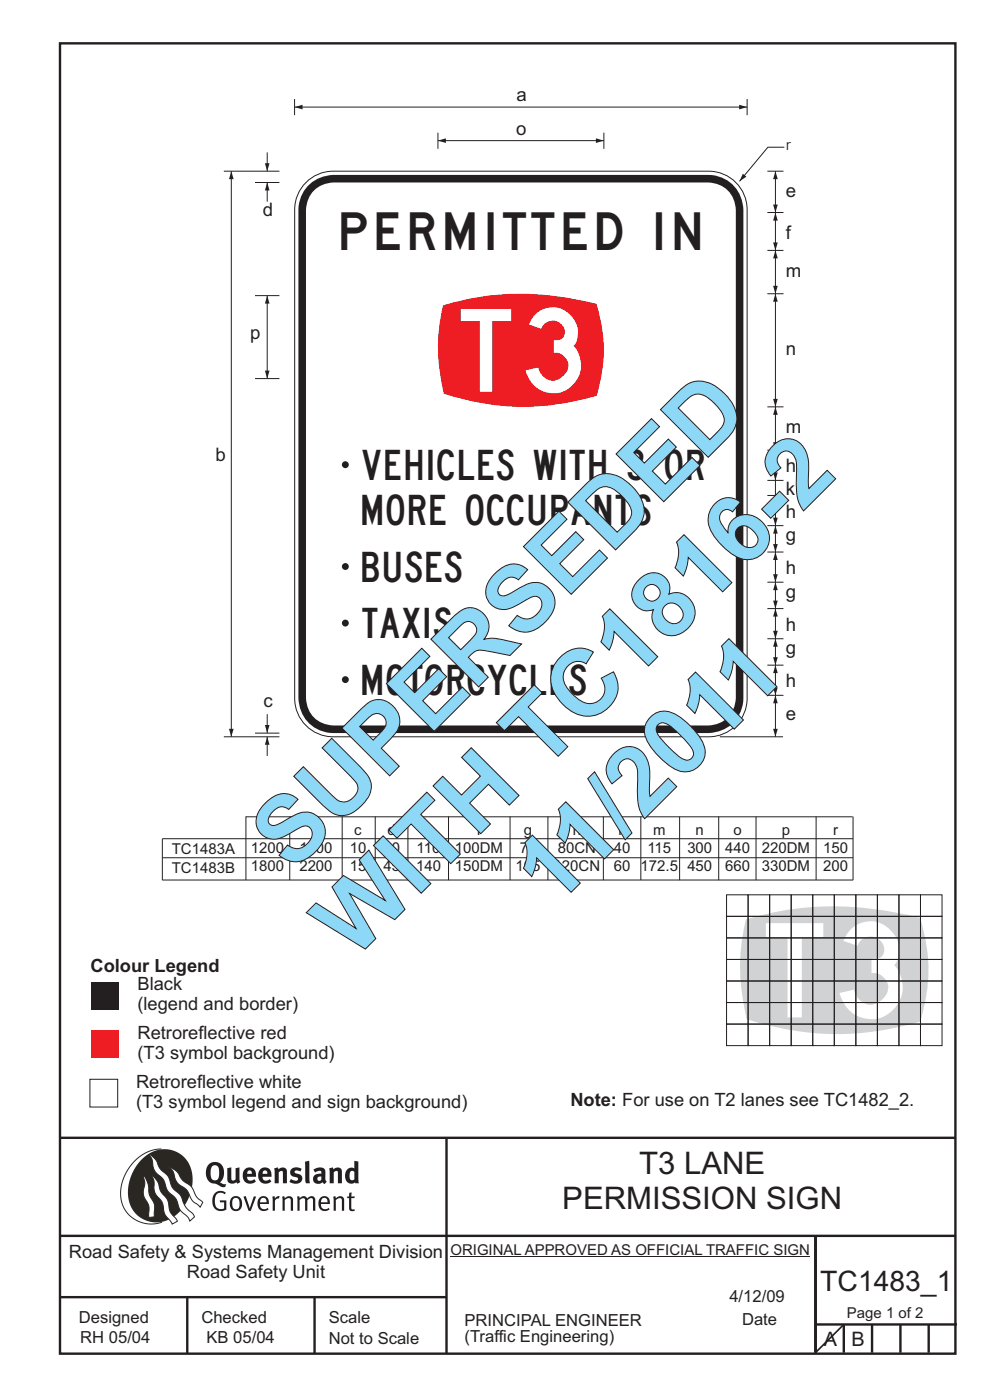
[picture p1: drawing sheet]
<svg xmlns="http://www.w3.org/2000/svg" width="210mm" height="297mm" viewBox="0 0 210 297" stroke-linecap="round" stroke-linejoin="round" font-family="sans-serif">
<g fill="none" stroke="#231f20" stroke-width=".51">
<path d="M12.7 9.2h190v278h-190zM12.7 241.4h190M94.7 241.4v45.8M12.7 275.2h82M12.7 262.2h190.1M39.7 275.2v12M66.7 275.2v12M173 262.2v24.8M173 281h30M179 281v6M185 281v6M191 281v6"/>
<path d="M197 281v6"/>
</g>
<path d="M95.5 266.7h76.3" fill="none" stroke="#231f20" stroke-width=".21"/>
<path d="M34.2 243.8a9.5 9.5 0 0 0-8.6 10.4 6.5 6.5 0 0 0 8.8 5.1" fill="none" stroke="#2a2723" stroke-width=".21"/>
<path d="M30.1 246a6.1 6.1 0 0 1 7.3-1.6 6.1 6.1 0 0 1 3.4 6.6 8.8 8.8 0 0 1-7.1 8.3 6.1 6.1 0 0 1-6.5-7.4 10.5 10.5 0 0 1 2.9-5.9z" fill-rule="evenodd" fill="#2a2723"/>
<g fill="#fff" stroke="#2a2723" stroke-width=".21">
<path d="M30.4 249.4l.3 .3 .6 1.2 .4 2.5 1 2.1 .1 2.7-1.2 .1v-2.5l-1-1.8-.2-.6 .3-2.4z" fill-rule="evenodd"/>
<path d="M36 247.7l.5 .2 .9 .6 1.3 1.9 2 1.5 1 2 1.3 1.2-.5 1-1.7-1.4-1.2-2.3-1.9-1.4-.6-.9-.4-1.5z" fill-rule="evenodd"/>
<path d="M31.7 245l.3 .1 .9 .8 1.1 2.1 1.6 1.5 1 2.5 1.6 1.5 1.2 2.6 1.6 1.6 .3 .5-1 .9-.5-.9-1.6-1.5-1-2.5-1.7-1.6-.9-2.4-1.7-1.7-.4-.9-.3-1.6z" fill-rule="evenodd"/>
<path d="M32.2 249.4l.5 .4 .7 .9 .7 2.1 1.5 1.9 .5 2.4 1.5 1.8v.2l-1.1 .6-1.5-2.1-.6-2.6-1.5-1.9-.2-.9v-1.6z" fill-rule="evenodd"/>
</g>
<g fill="#231f20">
<path d="M45.6 253.1l.5-.3 .7-.1 .6 .1 .5 .3-.2 .3-.9-.3-.8 .2-.3 .6-.1 1.1 .1 .7 .3 .5 .5 .3h.6l.4-.1v-1.3h-.8l-.1-.4h1.4v1.9l-.7 .3h-.7l-.7-.2-.5-.5-.3-.7-.1-1 .2-.8z" fill-rule="evenodd"/>
<path d="M49.5 254.3l.7-.1 .5 .5 .1 1.2-.2 .4-.3 .2h-.5l-.4-.4-.1-1zM49.2 254.1l-.5 1.1 .3 1.2 .7 .5 1-.1 .4-.4 .2-.5v-.8l-.2-.7-.3-.4-.5-.2h-.6z" fill-rule="evenodd"/>
<path d="M51.6 253.9l.5-.1 .9 2.6 .8-2.6h.5l-1.1 3.1h-.5z" fill-rule="evenodd"/>
<path d="M55.4 254.3l.4-.2 .4 .2 .3 .2v.6h-1.3zM55.1 254.1l-.5 1v.7l.3 .6 .4 .4 .5 .1 1.1-.2 .1-.1-.2-.3-.6 .2-.7-.1-.2-.3-.1-.5v-.2h1.8l-.2-1.2-.8-.4h-.5z" fill-rule="evenodd"/>
<path d="M57.7 253.9l.5-.1 .1 .5 .5-.4 .5-.1-.2 .5-.4 .1-.3 .3-.1 2.2h-.5z" fill-rule="evenodd"/>
<path d="M59.8 253.9l.5-.1a.24 .24 0 0 0 .1 .4 .24 .24 0 0 0 .3-.2l.8-.2 .6 .4 .1 2.7h-.5v-2.4l-.2-.2-.3-.1-.8 .4v2.3h-.5z" fill-rule="evenodd"/>
<path d="M63 253.9l.5-.1a.24 .24 0 0 0 .1 .4 .24 .24 0 0 0 .3-.3l.6-.1 .5 .2a.23 .23 0 0 0 .2 .2 .23 .23 0 0 0 .2-.2l.8-.2 .6 .4 .1 2.7h-.5v-2.4l-.1-.2-.3-.1-.8 .5v2.2h-.5v-2.4l-.1-.2-.3-.1-.7 .4v2.3h-.5z" fill-rule="evenodd"/>
<path d="M68.4 254.3l.4-.2 .4 .2 .3 .8h-1.4zM68 254.1l-.4 1v.7l.2 .6 .4 .4 .5 .1 1-.2 .2-.1-.2-.3-.6 .2-.7-.1-.2-.4-.1-.6h1.9l-.2-1.1-.4-.4-.5-.1h-.5z" fill-rule="evenodd"/>
<path d="M70.7 253.9l.4-.1a.24 .24 0 0 0 .2 .4 .24 .24 0 0 0 .3-.2l.8-.2 .5 .4 .1 2.7h-.5v-2.3l-.1-.3-.3-.1-.9 .4v2.3h-.4z" fill-rule="evenodd"/>
<path d="M74.1 253.1l.5-.1-.1 .8h.8l-.2 .4h-.6v2.2l.2 .2 .5-.1 .1 .4h-.3h-.6l-.3-.4-.1-2.3h-.3v-.4h.3z" fill-rule="evenodd"/>
<path d="M45 247.4l.4-.2h.4l.6 .6v1.8l-.2 .5-.3 .3-.7-.1-.4-.5-.1-1.5zM44.3 247l-.4 .6-.2 .9v1l.4 .8 .6 .6 1.1 .3 1.5 .7 .5-.1 .2-.6h-.6l-.8-.4 .7-.9 .2-1.5a1.91 1.91 0 0 0-1.1-1.7 1.91 1.91 0 0 0-2.1 .3z" fill-rule="evenodd"/>
<path d="M48.2 247.8l.9-.1v2.4l.1 .3 .3 .1 .5-.3v-2.3l.8-.2v2.6l.2 .5-.7 .3a.39 .39 0 0 0-.7 0h-.8l-.5-.5z" fill-rule="evenodd"/>
<path d="M52.6 248.5l.3-.2 .3 .1 .2 .6h-1zM51.9 248.1l-.3 .5-.1 .7 .1 .8 .3 .6 .5 .3 .6 .1 .7-.1 .6-.3-.4-.5-.4 .2-.5 .1-.4-.2-.2-.4v-.2h1.9l-.1-1-.3-.7-1-.3-.5 .1z" fill-rule="evenodd"/>
<path d="M55.9 248.5l.3-.2 .3 .1 .2 .6h-1zM55.2 248.1l-.3 .5-.1 .8 .1 .7 .3 .6 .5 .3 .6 .1 .7-.1 .6-.3-.4-.5-.5 .3-.6-.1-.4-.5v-.2h1.9l-.1-1-.3-.6-.5-.3-.5-.1-.5 .1z" fill-rule="evenodd"/>
<path d="M58.1 247.9l.8-.2 .1 .4 1-.4 .7 .3 .2 .5v2.5h-.9v-2.2l-.2-.4-.7 .3v2.3h-.8z" fill-rule="evenodd"/>
<path d="M61.8 248l.9-.3 1.3 .3-.3 .6-.8-.3-.4 .3 .1 .3 1 .3 .4 .4 .1 .8-.5 .5-1 .2-1.2-.3 .3-.7 1.1 .4h.2l.2-.3-.1-.3-1-.3-.4-.3-.1-.7z" fill-rule="evenodd"/>
<path d="M67.4 249.8l.8-.2v.7l-.4 .2h-.3l-.2-.3zM66.5 248.1l.3 .7 .8-.4 .5 .2a.35 .35 0 0 1 0 .4 .35 .35 0 0 1-.5 0l-1 .4-.2 1 .2 .4 .3 .3h1.1a.49 .49 0 0 1 .9 .1l.4-.5-.3-.4v-1.8l-.1-.5-.5-.2-.6-.1z" fill-rule="evenodd"/>
<path d="M69.8 247.9l.8-.2 .1 .4 1-.4 .7 .3 .1 .5v2.5h-.8v-2.3l-.3-.3-.6 .3v2.3h-.9z" fill-rule="evenodd"/>
<path d="M74.4 248.5l.4-.1 .4 .2v1.6l-.4 .2-.4-.1-.2-.3v-1zM75.2 246.3v1.3a.19 .19 0 0 1-.1 .3 .19 .19 0 0 1-.3-.2l-.8 .2-.5 .5-.3 .9 .1 1 .4 .5 .5 .3h.6l.5-.2 .1 .1h.7l-.1-4.6z" fill-rule="evenodd"/>
<path d="M64.7 246.5l.9-.2 .2 4.7h-.9l-.1-.3z" fill-rule="evenodd"/>
</g>
<path d="M179 281l-6 6" fill="none" stroke="#231f20" stroke-width=".35"/>
<path d="M19.4 218.6h5.9v5.9h-5.9z" fill-rule="evenodd" fill="#ee1d23"/>
<path d="M19.4 208.3h5.9v5.9h-5.9z" fill-rule="evenodd" fill="#231f20"/>
<path d="M19.1 229h5.9v5.9h-5.9z" fill-rule="evenodd" fill="#fff" stroke="#231f20" stroke-width=".21"/>
<path d="M158.2 195.1a65.5 65.5 0 0 1 34.9-.9l2.1 .5a35.6 35.6 0 0 1 0 22 60 60 0 0 1-36.8-.5 43.4 43.4 0 0 1-.2-21.1z" fill-rule="evenodd" fill="#d1d2d4"/>
<g fill="none" stroke="#231f20" stroke-width=".21">
<path d="M154.1 189.8h4.6v4.6h-4.6zM154.1 194.4h4.6v4.6h-4.6zM154.1 199h4.6v4.6h-4.6zM158.7 189.8h4.6v4.6h-4.6zM158.7 194.4h4.6v4.6h-4.6zM158.7 199h4.6v4.6h-4.6zM163.3 189.8h4.5v4.6h-4.5zM163.3 194.4h4.5v4.6h-4.5zM163.3 199h4.5v4.6h-4.5zM167.8 189.8h4.6v4.6h-4.6zM167.8 194.4h4.6v4.6h-4.6zM167.8 199h4.6v4.6h-4.6z"/>
<path d="M172.4 189.8h4.6v4.6h-4.6zM172.4 194.4h4.6v4.6h-4.6zM172.4 199h4.6v4.6h-4.6zM177 189.8h4.5v4.6h-4.5zM177 194.4h4.5v4.6h-4.5zM177 199h4.5v4.6h-4.5zM181.5 189.8h4.6v4.6h-4.6zM181.5 194.4h4.6v4.6h-4.6zM181.5 199h4.6v4.6h-4.6zM186.1 189.8h4.6v4.6h-4.6zM186.1 194.4h4.6v4.6h-4.6zM186.1 199h4.6v4.6h-4.6z"/>
<path d="M190.7 189.8h4.6v4.6h-4.6zM190.7 194.4h4.6v4.6h-4.6zM190.7 199h4.6v4.6h-4.6zM195.3 189.8h4.5v4.6h-4.5zM195.3 194.4h4.5v4.6h-4.5zM195.3 199h4.5v4.6h-4.5zM154.1 203.6h4.6v4.5h-4.6zM154.1 208.1h4.6v4.6h-4.6zM154.1 212.7h4.6v4.6h-4.6zM154.1 217.3h4.6v4.5h-4.6zM158.7 203.6h4.6v4.5h-4.6zM158.7 208.1h4.6v4.6h-4.6z"/>
<path d="M158.7 212.7h4.6v4.6h-4.6zM158.7 217.3h4.6v4.5h-4.6zM163.3 203.6h4.5v4.5h-4.5zM163.3 208.1h4.5v4.6h-4.5zM163.3 212.7h4.5v4.6h-4.5zM163.3 217.3h4.5v4.5h-4.5zM167.8 203.6h4.6v4.5h-4.6zM167.8 208.1h4.6v4.6h-4.6zM167.8 212.7h4.6v4.6h-4.6zM167.8 217.3h4.6v4.5h-4.6zM172.4 203.6h4.6v4.5h-4.6zM172.4 208.1h4.6v4.6h-4.6z"/>
<path d="M172.4 212.7h4.6v4.6h-4.6zM172.4 217.3h4.6v4.5h-4.6zM177 203.6h4.5v4.5h-4.5zM177 208.1h4.5v4.6h-4.5zM177 212.7h4.5v4.6h-4.5zM177 217.3h4.5v4.5h-4.5zM181.5 203.6h4.6v4.5h-4.6zM181.5 208.1h4.6v4.6h-4.6zM181.5 212.7h4.6v4.6h-4.6zM181.5 217.3h4.6v4.5h-4.6zM186.1 203.6h4.6v4.5h-4.6zM186.1 208.1h4.6v4.6h-4.6z"/>
<path d="M186.1 212.7h4.6v4.6h-4.6zM186.1 217.3h4.6v4.5h-4.6zM190.7 203.6h4.6v4.5h-4.6zM190.7 208.1h4.6v4.6h-4.6zM190.7 212.7h4.6v4.6h-4.6zM190.7 217.3h4.6v4.5h-4.6zM195.3 203.6h4.5v4.5h-4.5zM195.3 208.1h4.5v4.6h-4.5zM195.3 212.7h4.5v4.6h-4.5zM195.3 217.3h4.5v4.5h-4.5z"/>
</g>
<path d="M64.9 38.7a8.1 8.1 0 0 1 5.8-2.4h79.6a8.2 8.2 0 0 1 8.2 8.2v103.7a8.2 8.2 0 0 1-8.2 8.1h-79.6a8.2 8.2 0 0 1-8.2-8.1v-103.7a8.1 8.1 0 0 1 2.4-5.8z" fill-rule="evenodd" fill="#fff" stroke="#231f20" stroke-width=".21"/>
<path d="M65.4 39.3a7.8 7.8 0 0 1 5.3-2.2h79.6a7.4 7.4 0 0 1 7.4 7.4v103.7a7.4 7.4 0 0 1-7.4 7.3h-79.6a7.4 7.4 0 0 1-7.4-7.3v-103.7a7.5 7.5 0 0 1 2.1-5.2z" fill-rule="evenodd" fill="#231f20"/>
<path d="M166.4 31.2h-3.5l-6 7.3" fill="none" stroke="#231f20" stroke-width=".21"/>
<path d="M157.6 36.9l.7 .6-1.4 1z" fill="#231f20"/>
<path d="M66.6 40.4a6.1 6.1 0 0 1 4.1-1.7h79.6a5.8 5.8 0 0 1 5.8 5.8v103.6a5.8 5.8 0 0 1-5.8 5.8h-79.6a5.8 5.8 0 0 1-5.8-5.8v-103.6a6.3 6.3 0 0 1 1.7-4.1z" fill-rule="evenodd" fill="#fff"/>
<g fill="#231f20">
<circle cx="73.3" cy="98.6" r=".73"/>
<circle cx="73.3" cy="120.2" r=".73"/>
<circle cx="73.3" cy="132.2" r=".73"/>
<circle cx="73.3" cy="144.2" r=".73"/>
</g>
<path d="M152.7 156.3h13.4M164.5 147.5v8.8" fill="none" stroke="#231f20" stroke-width=".21"/>
<g fill="#231f20">
<path d="M164.5 147.5l.5 1.7h-1z"/>
<path d="M164 154.6h1l-.5 1.7z"/>
</g>
<path d="M62.5 22.7h96" fill="none" stroke="#231f20" stroke-width=".21"/>
<g fill="#231f20">
<path d="M62.5 22.7l1.7-.5v1z"/>
<path d="M156.8 22.2l1.7 .5-1.7 .5z"/>
</g>
<path d="M94 64.8a58.3 58.3 0 0 1 32.5-.3 31.7 31.7 0 0 1 .1 19.5 52.5 52.5 0 0 1-32.5-.5 38.7 38.7 0 0 1-.1-18.7z" fill-rule="evenodd" fill="#ee1d23"/>
<path d="M92.9 29.8h35.2" fill="none" stroke="#231f20" stroke-width=".21"/>
<g fill="#231f20">
<path d="M92.9 29.8l1.7-.5v1z"/>
<path d="M126.4 29.3l1.7 .5-1.7 .5z"/>
</g>
<path d="M92.9 28.1v3.5M128.1 28.1v3.5M164.5 36.3v8.8" fill="none" stroke="#231f20" stroke-width=".21"/>
<g fill="#231f20">
<path d="M164.5 36.3l.5 1.7h-1z"/>
<path d="M164 43.4h1l-.5 1.7z"/>
</g>
<path d="M162.8 36.3h3.4M162.8 45.1h3.4M164.5 45.1v8" fill="none" stroke="#231f20" stroke-width=".21"/>
<g fill="#231f20">
<path d="M164.5 45.1l.5 1.7h-1z"/>
<path d="M164 51.4h1l-.5 1.7z"/>
</g>
<path d="M162.8 53.1h3.4M164.5 141.1v6.4" fill="none" stroke="#231f20" stroke-width=".21"/>
<g fill="#231f20">
<path d="M164.5 141.1l.5 1.7h-1z"/>
<path d="M164 145.8h1l-.5 1.7z"/>
</g>
<path d="M164.5 135.5v5.6M162.8 141.1h3.4M162.8 147.5h3.4" fill="none" stroke="#231f20" stroke-width=".21"/>
<g fill="#231f20">
<path d="M164.5 135.5l.5 1.7h-1z"/>
<path d="M164 139.4h1l-.5 1.7z"/>
</g>
<path d="M164.5 129.1v6.4" fill="none" stroke="#231f20" stroke-width=".21"/>
<g fill="#231f20">
<path d="M164.5 129.1l.5 1.7h-1z"/>
<path d="M164 133.8h1l-.5 1.7z"/>
</g>
<path d="M162.8 129.1h3.4M162.8 135.5h3.4M164.5 123.5v5.6" fill="none" stroke="#231f20" stroke-width=".21"/>
<g fill="#231f20">
<path d="M164.5 123.5l.5 1.7h-1z"/>
<path d="M164 127.4h1l-.5 1.7z"/>
</g>
<path d="M164.5 117.1v6.4" fill="none" stroke="#231f20" stroke-width=".21"/>
<g fill="#231f20">
<path d="M164.5 117.1l.5 1.7h-1z"/>
<path d="M164 121.8h1l-.5 1.7z"/>
</g>
<path d="M162.8 117.1h3.4M164.5 111.5v5.6M162.8 123.5h3.4" fill="none" stroke="#231f20" stroke-width=".21"/>
<g fill="#231f20">
<path d="M164.5 111.5l.5 1.7h-1z"/>
<path d="M164 115.4h1l-.5 1.7z"/>
</g>
<path d="M164.5 105.1v6.4" fill="none" stroke="#231f20" stroke-width=".21"/>
<g fill="#231f20">
<path d="M164.5 105.1l.5 1.7h-1z"/>
<path d="M164 109.8h1l-.5 1.7z"/>
</g>
<path d="M164.5 95.5v9.6M162.8 105.1h3.4M162.8 111.5h3.4" fill="none" stroke="#231f20" stroke-width=".21"/>
<g fill="#231f20">
<path d="M164.5 95.5l.5 1.7h-1z"/>
<path d="M164 100.2h1l-.5 1.7z"/>
</g>
<path d="M162.8 95.5h3.4M164.5 86.3v9.2M162.8 101.9h3.4" fill="none" stroke="#231f20" stroke-width=".21"/>
<g fill="#231f20">
<path d="M164.5 86.3l.5 1.7h-1z"/>
<path d="M164 93.8h1l-.5 1.7z"/>
</g>
<path d="M164.5 53.1v9.2M162.8 62.3h3.4" fill="none" stroke="#231f20" stroke-width=".21"/>
<g fill="#231f20">
<path d="M164.5 53.1l.5 1.7h-1z"/>
<path d="M164 60.6h1l-.5 1.7z"/>
</g>
<path d="M164.5 62.3v24M162.8 86.3h3.4" fill="none" stroke="#231f20" stroke-width=".21"/>
<g fill="#231f20">
<path d="M164.5 62.3l.5 1.7h-1z"/>
<path d="M164 84.6h1l-.5 1.7z"/>
</g>
<path d="M49.1 36.3v120M62.5 21v3.4M158.5 21v3.4" fill="none" stroke="#231f20" stroke-width=".21"/>
<g fill="#231f20">
<path d="M49.1 36.3l.5 1.7h-1z"/>
<path d="M48.6 154.6h1l-.5 1.7z"/>
</g>
<path d="M54.1 38.7h5.2M56.7 32.3v4" fill="none" stroke="#231f20" stroke-width=".21"/>
<path d="M56.2 34.6h1l-.5 1.7z" fill="#231f20"/>
<path d="M56.7 151.5v4" fill="none" stroke="#231f20" stroke-width=".21"/>
<path d="M56.2 153.8h1l-.5 1.7z" fill="#231f20"/>
<path d="M56.7 38.7v4.1" fill="none" stroke="#231f20" stroke-width=".21"/>
<path d="M56.7 38.7l.5 1.7h-1z" fill="#231f20"/>
<path d="M56.7 156.3v4.1" fill="none" stroke="#231f20" stroke-width=".21"/>
<path d="M56.7 156.3l.5 1.7h-1z" fill="#231f20"/>
<path d="M47.5 36.3h11.8M54.1 62.7h5.2M56.7 62.7v17.6M54.1 80.3h5.2M47.5 156.3h11.8M54.1 155.5h5.2" fill="none" stroke="#231f20" stroke-width=".21"/>
<g fill="#231f20">
<path d="M56.7 62.7l.5 1.7h-1z"/>
<path d="M56.2 78.6h1l-.5 1.7z"/>
</g>
<g fill="none" stroke="#231f20" stroke-width=".21">
<path d="M52.1 173.3h128.8M52.2 173.2v13.5M61.5 173.2v13.5M72.6 173.2v13.5M79.6 173.2v13.5M86.5 173.2v13.5M95.1 173.2v13.5M108.2 173.2v13.5M116.2 173.2v13.5M128 173.2v13.5M135.9 173.2v13.5M144.2 173.2v13.5"/>
<path d="M152.5 173.2v13.5M160.4 173.2v13.5M173.1 173.2v13.5M181 173.2v13.5h-146.6v-8.8h146.6M34.4 182h146.6"/>
</g>
<g font-size="20" fill="#8dd7f7">
<text x="62" y="185.3" transform="rotate(-45 62 185.3)">SUPERSEDED</text>
<text x="117.5" y="192.9" transform="rotate(-45 117.5 192.9)">11/2011</text>
<text x="75" y="203.8" transform="rotate(-45 75 203.8)">WITH TC1816-2</text>
</g>
<g font-size="20" fill="#fff">
<text x="162.5" y="215.9">T</text>
<text x="178.1" y="215.9">3</text>
</g>
<text font-size="17.6" fill="#fff" x="97.7" y="83.1">T3</text>
<text font-size="8" fill="#231f20" x="72.4" y="53.1">PERMITTED IN</text>
<g font-size="6.6" fill="#231f20">
<text x="135.6" y="249.2">T3 LANE</text>
<text x="119.3" y="256.5">PERMISSION SIGN</text>
</g>
<g font-size="6.4" fill="#231f20">
<text x="76.9" y="101.8">VEHICLES WITH 3 OR</text>
<text x="76.9" y="111.4">MORE OCCUPANTS</text>
<text x="76.9" y="123.4">BUSES</text>
<text x="76.9" y="135.4">TAXIS</text>
<text x="76.9" y="147.4">MOTORCYCLES</text>
</g>
<text font-size="6" fill="#231f20" x="174" y="274">TC1483_1</text>
<g font-size="4.2" fill="#231f20">
<text x="174.7" y="285.6">A</text>
<text x="180.6" y="285.6">B</text>
</g>
<g font-size="4" fill="#231f20">
<text x="109.5" y="21.5">a</text>
<text x="109.5" y="28.6">o</text>
<text x="166.7" y="41.7">e</text>
<text x="55.7" y="45.9">d</text>
<text x="166.7" y="50.6">f</text>
<text x="166.7" y="58.8">m</text>
<text x="53.1" y="72">p</text>
<text x="166.7" y="75.4">n</text>
<text x="166.7" y="92">m</text>
<text x="45.7" y="97.8">b</text>
<text x="166.7" y="100.2">h</text>
<text x="166.7" y="105">k</text>
<text x="166.7" y="109.8">h</text>
<text x="166.7" y="114.8">g</text>
<text x="166.7" y="121.8">h</text>
<text x="166.7" y="126.8">g</text>
<text x="166.7" y="133.8">h</text>
<text x="166.7" y="138.8">g</text>
<text x="166.7" y="145.8">h</text>
<text x="55.9" y="150.1">c</text>
<text x="166.7" y="152.8">e</text>
</g>
<g font-size="3.9" fill="#231f20">
<text x="19.2" y="206.2">Colour Legend</text>
<text x="29.2" y="210">Black</text>
<text x="29.2" y="214.4">(legend and border)</text>
<text x="29.2" y="220.4">Retroreflective red</text>
<text x="29.2" y="224.7">(T3 symbol background)</text>
<text x="28.9" y="230.8">Retroreflective white</text>
<text x="28.9" y="235.1">(T3 symbol legend and sign background)</text>
<text x="121" y="234.7">Note: For use on T2 lanes see TC1482_2.</text>
<text x="14.6" y="266.8">Road Safety &amp; Systems Management Division</text>
<text x="39.6" y="271.1">Road Safety Unit</text>
</g>
<g font-size="3.5" fill="#231f20">
<text x="16.7" y="280.6">Designed</text>
<text x="42.7" y="280.6">Checked</text>
<text x="69.7" y="280.6">Scale</text>
<text x="98.5" y="281.4">PRINCIPAL ENGINEER</text>
<text x="154.7" y="276.2">4/12/09</text>
<text x="157.4" y="281.2">Date</text>
<text x="17" y="284.8">RH 05/04</text>
<text x="43.8" y="284.8">KB 05/04</text>
<text x="69.7" y="285.2">Not to Scale</text>
<text x="98.5" y="284.8">(Traffic Engineering)</text>
</g>
<g font-size="3.2" fill="#231f20">
<text x="55.9" y="177.1">a</text>
<text x="66.1" y="177.1">b</text>
<text x="75.2" y="177.1">c</text>
<text x="82.2" y="177.1">d</text>
<text x="90" y="177.1">e</text>
<text x="101.2" y="177.1">f</text>
<text x="111.1" y="177.1">g</text>
<text x="121.5" y="177.1">h</text>
<text x="131.2" y="177.1">k</text>
<text x="138.5" y="177.1">m</text>
<text x="147.6" y="177.1">n</text>
<text x="155.6" y="177.1">o</text>
<text x="165.8" y="177.1">p</text>
<text x="176.7" y="177.1">r</text>
<text x="36.4" y="181.2">TC1483A</text>
<text x="36.4" y="185.1">TC1483B</text>
<text x="53.2" y="181">1200</text>
<text x="53.2" y="184.9">1800</text>
<text x="63.5" y="181">1500</text>
<text x="63.5" y="184.9">2200</text>
<text x="74.2" y="181">10</text>
<text x="74.2" y="184.9">15</text>
<text x="81.3" y="181">30</text>
<text x="81.3" y="184.9">45</text>
<text x="88.3" y="184.9">140</text>
<text x="88.4" y="181">110</text>
<text x="96.5" y="181">100DM</text>
<text x="96.5" y="184.9">150DM</text>
<text x="109.4" y="184.9">105</text>
<text x="110.3" y="181">70</text>
<text x="117.4" y="184.9">120CN</text>
<text x="118.3" y="181">80CN</text>
<text x="130.2" y="181">40</text>
<text x="130.2" y="184.9">60</text>
<text x="135.9" y="184.9">172.5</text>
<text x="137.3" y="181">115</text>
<text x="145.8" y="181">300</text>
<text x="145.8" y="184.9">450</text>
<text x="153.8" y="181">440</text>
<text x="153.8" y="184.9">660</text>
<text x="161.6" y="181">220DM</text>
<text x="161.6" y="184.9">330DM</text>
<text x="174.6" y="181">150</text>
<text x="174.6" y="184.9">200</text>
<text x="95.5" y="266.3">ORIGINAL APPROVED AS OFFICIAL TRAFFIC SIGN</text>
<text x="179.7" y="279.7">Page 1 of 2</text>
</g>
<text font-size="3.1" fill="#231f20" x="166.8" y="31.8">r</text>
</svg>
